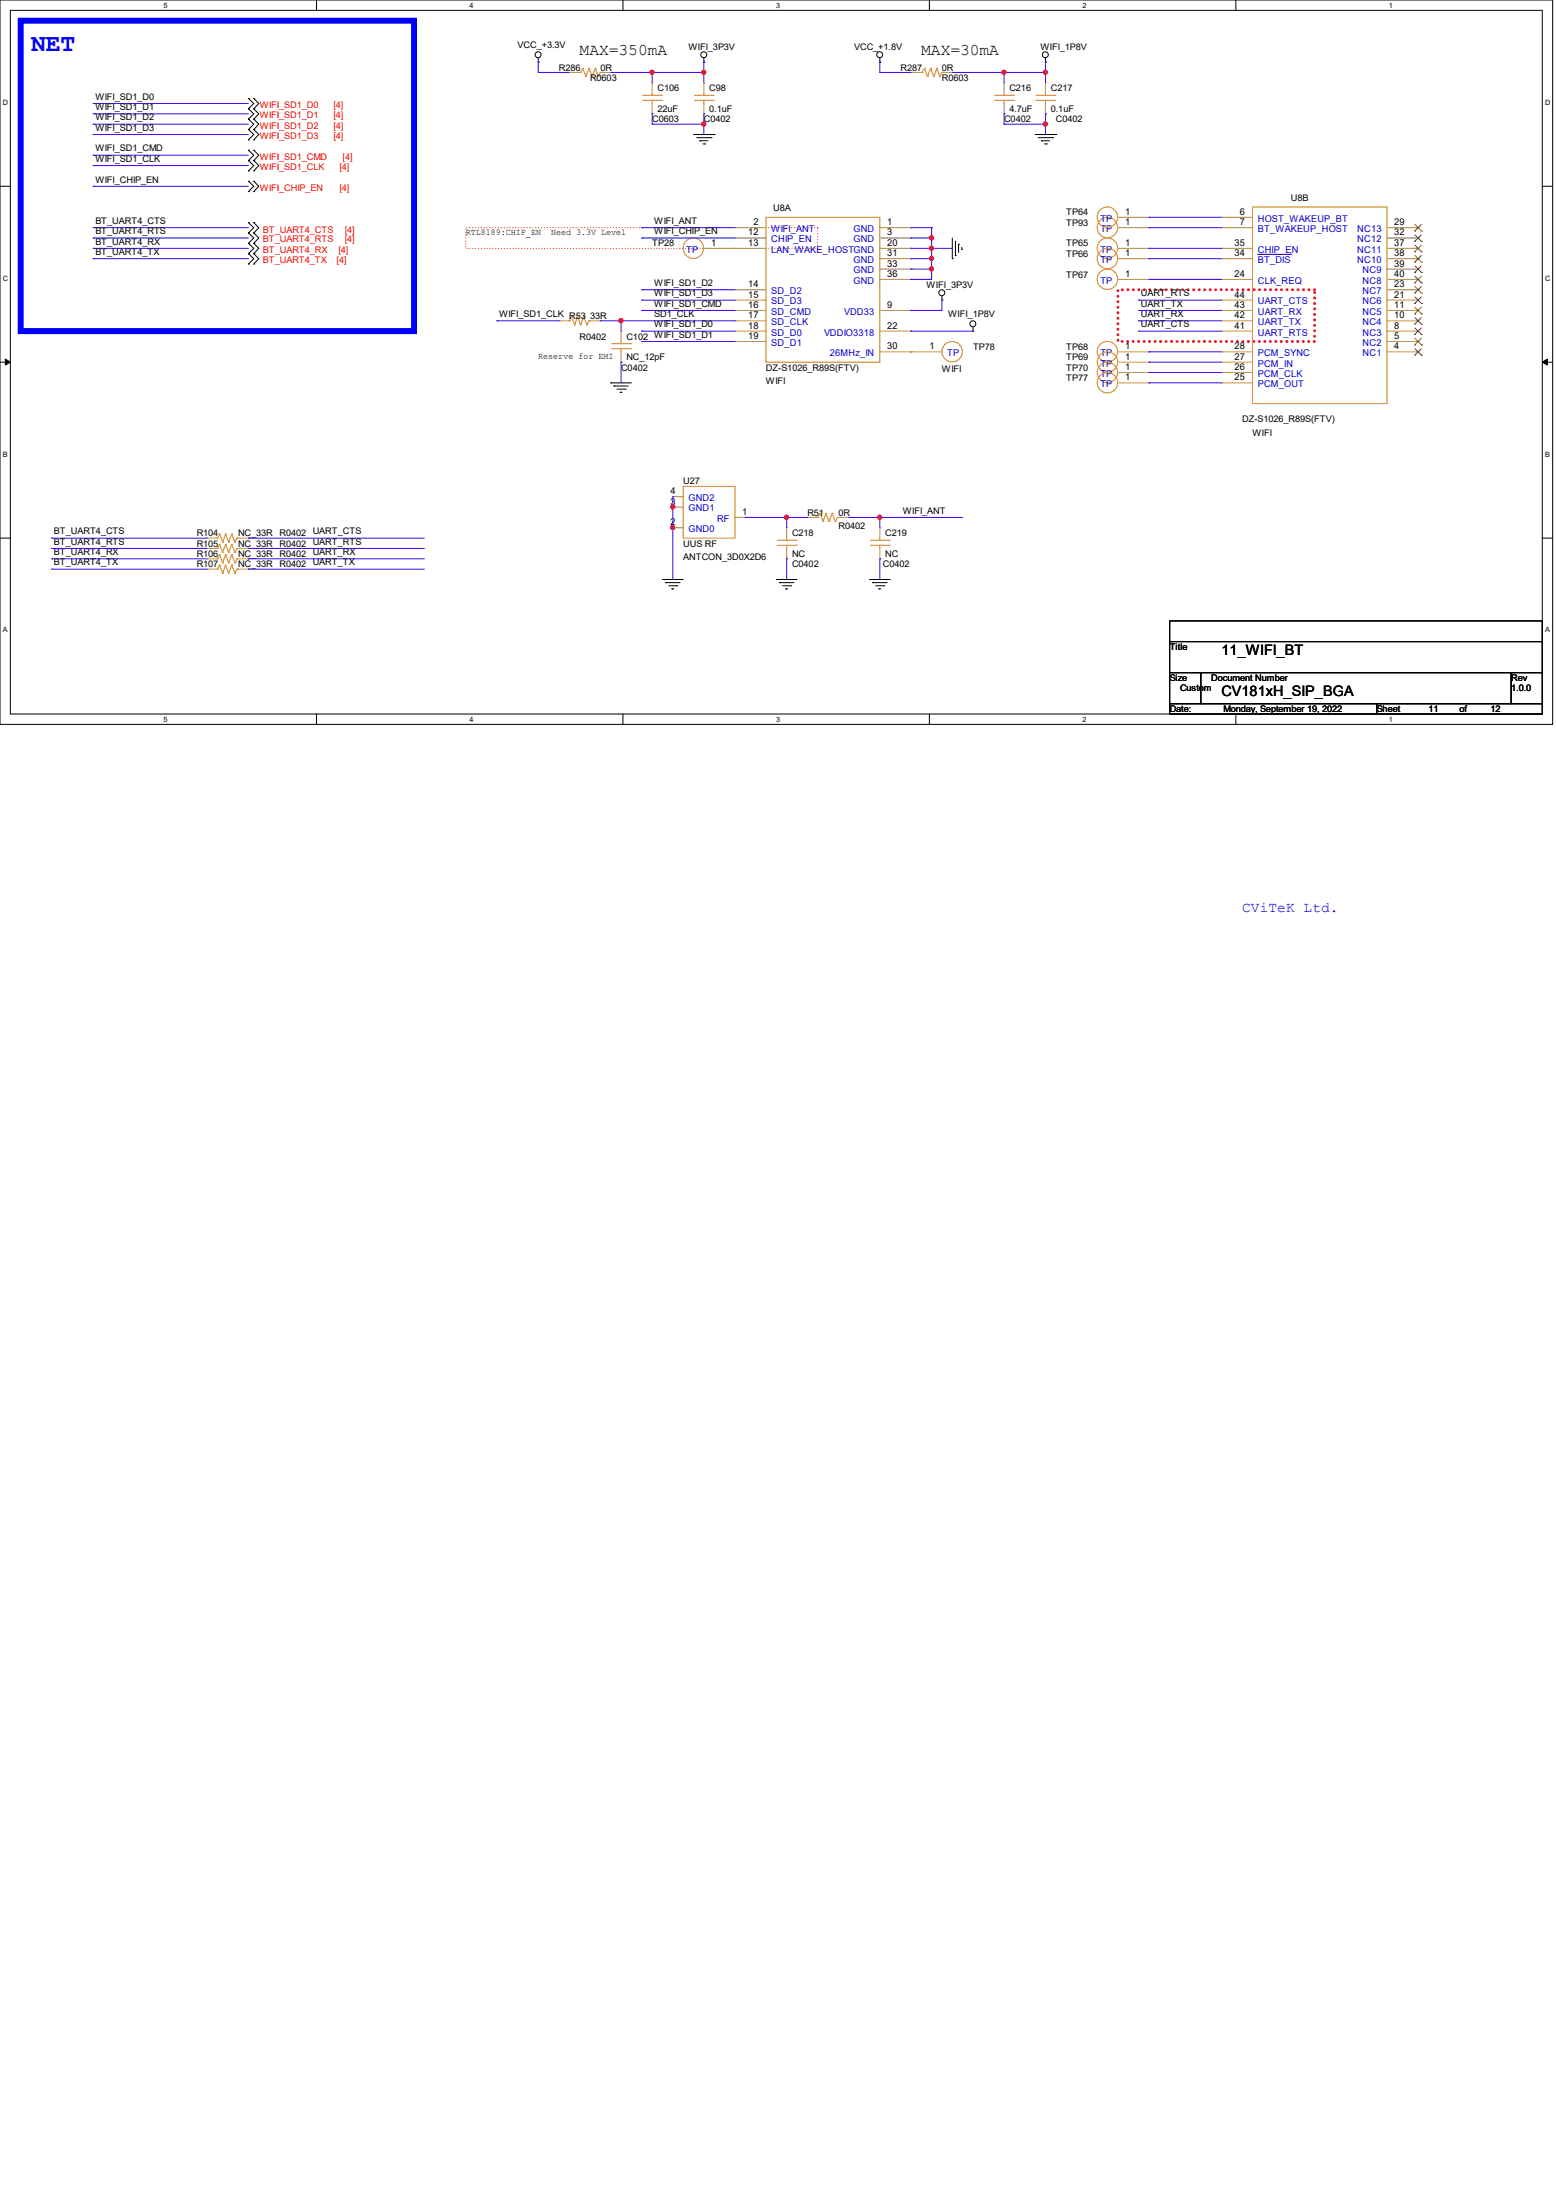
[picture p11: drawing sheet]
<svg xmlns="http://www.w3.org/2000/svg" width="210mm" height="297mm" viewBox="0 0 210 297" stroke-linecap="round" stroke-linejoin="round" font-family="sans-serif">
<g fill="none" stroke="#000" stroke-width=".13">
<path d="M0 0h209.5v97.8h-209.5zM1.4 1.4h206.8v95h-206.8zM33.5 13.3h.1M33.5 14.7h.1M33.5 16.1h.1M33.5 17.5h.1M33.5 18.9h.1M33.5 13.3l.7 .7-.7 .7M33.5 14.7l.7 .7-.7 .7M33.5 16.1l.7 .7-.7 .7M33.5 17.5l.7 .7-.7 .7M34.2 13.3h.1"/>
<path d="M34.2 14.7h.1M34.2 16.1h.1M34.2 17.5h.1M34.2 18.9h.1M34.2 13.3l.7 .7-.7 .7M34.2 14.7l.7 .7-.7 .7M34.2 16.1l.7 .7-.7 .7M34.2 17.5l.7 .7-.7 .7M42.7 0v1.4M72.6 8.4h.1M72.6 7.8v.6M84.1 0v1.4"/>
<path d="M93.6 18.2h2.8M94 18.6h2M94.4 19h.1M94.4 19h1.1M94.9 19.4h.2M95 8.4h.1M95 7.8v.6M95.1 19.4h.1M96 18.6h.1M96.4 18.2h.1M118.7 8.4h.1M118.7 7.8v.6"/>
<path d="M125.4 0v1.4M139.7 18.2h2.8M140.1 18.6h2M140.5 19h.1M140.5 19h1.1M141 19.4h.2M141.1 8.4h.1M141.1 7.8v.6M141.2 19.4h.1M142.1 18.6h.1M142.5 18.2h.1M166.8 0v1.4"/>
<path d="M0 25.1h1.4M33.5 20.3h.1M33.5 21.7h.1M33.5 23.1h.1M33.5 24.5h.1M33.5 25.9h.1M33.5 30.1h.1M33.5 31.5h.1M33.5 32.9h.1M33.5 34.2h.1M33.5 35.6h.1M33.5 20.3l.7 .7-.7 .7"/>
<path d="M33.5 21.7l.7 .7-.7 .7M33.5 24.5l.7 .6-.7 .8M33.5 30.1l.7 .6-.7 .8M33.5 31.5l.7 .6-.7 .8M33.5 32.9l.7 .6-.7 .7M33.5 34.2l.7 .7-.7 .7M34.2 20.3h.1M34.2 21.7h.1M34.2 23.1h.1M34.2 24.5h.1M34.2 25.9h.1M34.2 30.1h.1"/>
<path d="M34.2 31.5h.1M34.2 32.9h.1M34.2 34.2h.1M34.2 35.6h.1M34.2 20.3l.7 .7-.7 .7M34.2 21.7l.7 .7-.7 .7M34.2 24.5l.7 .6-.7 .8M34.2 30.1l.7 .6-.7 .8M34.2 31.5l.7 .6-.7 .8M34.2 32.9l.7 .6-.7 .7M34.2 34.2l.7 .7-.7 .7M127.1 40v.5"/>
<path d="M128.5 34.9h.1M128.5 32.1v2.8M128.9 34.5h.1M128.9 32.6v1.9M129.4 33h.1M129.4 33v1.1M129.8 33.7h.1M129.8 33.4v.3M208.2 25.1h1.3M0 48.9h1.4M.7 48.5l.7 .4-.7 .4zM82.4 51.7h.1"/>
<path d="M82.4 51.7h2.8M82.8 52.1h.1M82.8 52.1h2M83.3 52.5h1.1M83.7 53h.1M83.7 53h.2M84.4 52.5h.1M127.1 40.5h.1M131.3 44.7h.1M131.3 44.2v.5M208.2 48.9l.6-.4v.8zM208.2 48.9h1.3"/>
<path d="M0 72.6h1.4M89.4 78.2h.1M89.4 78.2h2.8M89.8 78.7h.1M89.8 78.7h2M90.3 79.1h1.1M90.7 79.5h.1M90.7 79.5h.2M91.4 79.1h.1M104.8 78.2h.1M104.8 78.2h2.8M105.2 78.7h.1"/>
<path d="M105.2 78.7h1.9M105.6 79.1h1.1M106 79.5h.1M106 79.5h.3M106.7 79.1h.1M117.3 78.2h.1M117.3 78.2h2.8M117.8 78.7h.1M117.8 78.7h1.9M118.2 79.1h1.1M118.6 79.5h.1M118.6 79.5h.3"/>
<path d="M119.3 79.1h.1M208.2 72.6h1.3M42.7 96.4v1.4M84.1 96.4v1.4M125.4 96.4v1.4M157.9 83.8h50.3v2.8h-50.3zM157.9 86.6h50.3v4.2h-50.3zM157.9 90.8h4.2v4.2h-4.2zM157.9 95h27.9v1.4h-27.9zM162.1 90.8h41.9v4.2h-41.9zM166.8 96.4v1.4M185.8 95h22.4v1.4h-22.4z"/>
<path d="M204 90.8h4.2v4.2h-4.2z"/>
<circle cx="72.6" cy="7.4" r=".4"/>
<circle cx="95" cy="7.4" r=".4"/>
<circle cx="118.7" cy="7.4" r=".4"/>
<circle cx="141.1" cy="7.4" r=".4"/>
<circle cx="127.1" cy="39.5" r=".4"/>
<circle cx="131.3" cy="43.7" r=".4"/>
</g>
<path d="M.7 48.5l.7 .4-.7 .4zM208.2 48.9l.6-.4v.8z" fill="#000"/>
<path d="M2.8 2.8h53.1v41.9h-53.1z" fill="none" stroke="#00f" stroke-width=".8"/>
<path d="M150.9 39.1h26.5v7h-26.5z" fill="none" stroke="#f00" stroke-width=".38" stroke-dasharray="0 .7"/>
<path d="M62.9 30.7h47.5v2.8h-47.5z" fill="none" stroke="#f00" stroke-width=".13" stroke-dasharray="0 .4"/>
<g fill="none" stroke="#cc8006" stroke-width=".13">
<path d="M78.2 9.8h.2M78.4 9.8h.1M78.7 9.2h.1M78.7 9.2l-.3 .6M78.7 9.2l.4 1.1M79.1 10.3h.1M79.5 9.2h.1M79.5 9.2l-.4 1.1M79.5 9.2l.4 1.1M79.9 10.3h.1M80.3 9.2h.1M80.3 9.2l-.4 1.1"/>
<path d="M80.3 9.2l.4 1.1M80.7 10.3h.1M81 9.8h.1M81 9.8l-.3 .5M86.7 13.5h2.6M86.7 12.9h2.6M88 12.9h.1M88 13.5h.1M88 12.6v.3M88 13.5v.5M89.3 13.5h.1M89.3 12.9h.1"/>
<path d="M93.7 13.5h2.6M93.7 12.9h2.6M95 12.9h.1M95 13.5h.1M95 12.6v.3M95 13.5v.5M96.3 13.5h.1M96.3 12.9h.1M124.3 9.8h.2M124.5 9.8h.1M124.8 9.2h.1M124.8 9.2l-.3 .6"/>
<path d="M124.8 9.2l.4 1.1M125.2 10.3h.1M125.6 9.2h.1M125.6 9.2l-.4 1.1M125.6 9.2l.4 1.1M126 10.3h.1M126.4 9.2h.1M126.4 9.2l-.4 1.1M126.4 9.2l.4 1.1M126.8 10.3h.1M127.1 9.8h.1M127.1 9.8l-.3 .5"/>
<path d="M134.2 13.5h2.6M134.2 12.9h2.6M135.5 12.9h.1M135.5 13.5h.1M135.5 12.6v.3M135.5 13.5v.5M136.8 13.5h.1M136.8 12.9h.1M139.8 13.5h2.6M139.8 12.9h2.6M141.1 12.9h.1M141.1 13.5h.1"/>
<path d="M141.1 12.6v.3M141.1 13.5v.5M142.4 13.5h.1M142.4 12.9h.1M103.4 29.3h15.3v19.6h-15.3zM169 27.9h18.2v26.6h-18.2zM76.8 43.3h.1M77.1 42.8h.1M77.1 42.8l.5 1.1M77.1 42.8l-.3 .5M77.6 43.9h.1M77.9 42.8h.1"/>
<path d="M77.9 42.8l.5 1.1M77.9 42.8l-.3 1.1M78.4 43.9h.1M78.8 42.8h.1M78.8 42.8l.4 1.1M78.8 42.8l-.4 1.1M79.2 43.9h.1M79.5 43.3h.1M79.5 43.3l-.3 .6M82.5 47.1h2.6M82.5 46.4h2.6M83.8 46.4h.1"/>
<path d="M83.8 47.1h.1M83.8 46.1v.3M83.8 47.1v.4M85.1 47.1h.1M85.1 46.4h.1M29.3 72.6h.1M29.3 74h.1M29.3 75.4h.1M29.3 76.8h.1M29.6 72.1h.1M29.6 73.5h.1M29.6 74.9h.1"/>
<path d="M29.6 76.3h.1M29.6 72.1l.5 1.1M29.6 72.1l-.3 .5M29.6 73.5l.5 1.1M29.6 73.5l-.3 .5M29.6 74.9l.5 1.1M29.6 74.9l-.3 .5M29.6 76.3l.5 1.1M29.6 76.3l-.3 .5M30.1 73.2h.1M30.1 74.6h.1M30.1 76h.1"/>
<path d="M30.1 77.4h.1M30.4 72.1h.1M30.4 73.5h.1M30.4 74.9h.1M30.4 76.3h.1M30.4 72.1l.5 1.1M30.4 72.1l-.3 1.1M30.4 73.5l.5 1.1M30.4 73.5l-.3 1.1M30.4 74.9l.5 1.1M30.4 74.9l-.3 1.1M30.4 76.3l.5 1.1"/>
<path d="M30.4 76.3l-.3 1.1M30.9 73.2h.1M30.9 74.6h.1M30.9 76h.1M30.9 77.4h.1M31.3 72.1h.1M31.3 73.5h.1M31.3 74.9h.1M31.3 76.3h.1M31.3 72.1l.4 1.1M31.3 72.1l-.4 1.1M31.3 73.5l.4 1.1"/>
<path d="M31.3 73.5l-.4 1.1M31.3 74.9l.4 1.1M31.3 74.9l-.4 1.1M31.3 76.3l.4 1.1M31.3 76.3l-.4 1.1M31.7 73.2h.1M31.7 74.6h.1M31.7 76h.1M31.7 77.4h.1M32 72.6h.1M32 74h.1M32 75.4h.1"/>
<path d="M32 76.8h.1M32 72.6l-.3 .6M32 74l-.3 .6M32 75.4l-.3 .6M32 76.8l-.3 .6M92.2 65.7h7v6.9h-7zM104.9 73.6h2.5M104.9 72.9h2.5M106.2 72.9h.1M106.2 73.6h.1M106.2 72.6v.3M106.2 73.6v.4"/>
<path d="M107.4 73.6h.1M107.4 72.9h.1M110.4 69.8h.1M110.7 69.3h.1M110.7 69.3l.4 1.1M110.7 69.3l-.3 .5M111.1 70.4h.1M111.5 69.3h.1M111.5 69.3l.4 1.1M111.5 69.3l-.4 1.1M111.9 70.4h.1M112.3 69.3h.1"/>
<path d="M112.3 69.3l.4 1.1M112.3 69.3l-.4 1.1M112.7 70.4h.1M113 69.8h.1M113 69.8l-.3 .6M113 69.8h.2M117.5 73.6h2.5M117.5 72.9h2.5M118.7 72.9h.1M118.7 73.6h.1M118.7 72.6v.3M118.7 73.6v.4"/>
<path d="M120 73.6h.1M120 72.9h.1"/>
<circle cx="93.6" cy="33.5" r="1.38"/>
<circle cx="149.5" cy="37.7" r="1.38"/>
<circle cx="149.5" cy="33.5" r="1.38"/>
<circle cx="149.5" cy="29.3" r="1.38"/>
<circle cx="149.5" cy="34.9" r="1.38"/>
<circle cx="149.5" cy="30.7" r="1.38"/>
<circle cx="128.5" cy="47.5" r="1.38"/>
<circle cx="149.5" cy="47.5" r="1.38"/>
<circle cx="149.5" cy="51.7" r="1.38"/>
<circle cx="149.5" cy="48.9" r="1.38"/>
<circle cx="149.5" cy="50.3" r="1.38"/>
</g>
<g fill="none" stroke="#a84" stroke-width=".13">
<path d="M76.8 9.8h.1M76.8 9.8h1.4M81 9.8h1.4M82.4 9.8h.1M88 11.2h.1M88 15.4h.1M88 11.2v1.4M88 14v1.4M95 11.2h.1M95 15.4h.1M95 11.2v1.4M95 14v1.4"/>
<path d="M122.9 9.8h.1M122.9 9.8h1.4M127.1 9.8h1.4M128.5 9.8h.1M135.5 11.2h.1M135.5 15.4h.1M135.5 11.2v1.4M135.5 14v1.4M141.1 11.2h.1M141.1 15.4h.1M141.1 11.2v1.4M141.1 14v1.4"/>
<path d="M95 33.5h8.4M99.2 33.5h.1M99.2 30.7h.1M99.2 32.1h.1M99.2 39.1h.1M99.2 30.7h4.2M99.2 39.1h4.2M99.2 32.1h4.2M118.7 30.7h4.2M118.7 37.7h4.2M118.7 32.1h4.2M118.7 34.9h4.2"/>
<path d="M118.7 33.5h4.2M118.7 36.3h4.2M122.9 30.7h.1M122.9 32.1h.1M122.9 34.9h.1M122.9 36.3h.1M122.9 37.7h.1M122.9 33.5h.1M150.9 29.3h4.2M150.9 30.7h4.2M150.9 37.7h4.2M150.9 34.9h4.2"/>
<path d="M150.9 33.5h4.2M155.1 30.7h.1M155.1 29.3h.1M155.1 33.5h.1M155.1 34.9h.1M155.1 37.7h.1M164.8 29.3h.1M164.8 30.7h.1M164.8 37.7h.1M164.8 34.9h.1M164.8 33.5h.1M164.8 29.3h4.2"/>
<path d="M164.8 30.7h4.2M164.8 37.7h4.2M164.8 34.9h4.2M164.8 33.5h4.2M187.2 30.7h4.2M187.2 39.1h4.2M187.2 37.7h4.2M187.2 32.1h4.2M187.2 34.9h4.2M187.2 33.5h4.2M187.2 36.3h4.2M191.4 39.1h.1"/>
<path d="M191.4 30.7h.1M191.4 32.1h.1M191.4 33.5h.1M191.4 34.9h.1M191.4 36.3h.1M191.4 37.7h.1M75.4 43.3h.1M75.4 43.3h1.4M79.6 43.3h1.4M81 43.3h.1M83.8 44.7h.1M83.8 48.9h.1"/>
<path d="M83.8 44.7v1.4M83.8 47.5v1.4M99.2 40.5h.1M99.2 41.9h.1M99.2 43.3h.1M99.2 44.7h.1M99.2 46.1h.1M99.2 46.1h4.2M99.2 44.7h4.2M99.2 43.3h4.2M99.2 41.9h4.2M99.2 40.5h4.2"/>
<path d="M118.7 47.5h8.4M118.7 44.7h4.2M118.7 41.9h4.2M122.9 47.5h.1M122.9 41.9h.1M122.9 44.7h.1M150.9 47.5h4.2M150.9 51.7h4.2M150.9 50.3h4.2M150.9 48.9h4.2M155.1 47.5h.1M155.1 48.9h.1"/>
<path d="M155.1 50.3h.1M155.1 51.7h.1M164.8 51.7h.1M164.8 50.3h.1M164.8 48.9h.1M164.8 47.5h.1M164.8 44.7h.1M164.8 43.3h.1M164.8 41.9h.1M164.8 40.5h.1M164.8 47.5h4.2M164.8 44.7h4.2"/>
<path d="M164.8 43.3h4.2M164.8 41.9h4.2M164.8 40.5h4.2M164.8 51.7h4.2M164.8 50.3h4.2M164.8 48.9h4.2M187.2 47.5h4.2M187.2 46.1h4.2M187.2 44.7h4.2M187.2 43.3h4.2M187.2 41.9h4.2M187.2 40.5h4.2"/>
<path d="M191.4 47.5h.1M191.4 46.1h.1M191.4 44.7h.1M191.4 43.3h.1M191.4 41.9h.1M191.4 40.5h.1M27.9 72.6h.1M27.9 74h.1M27.9 75.4h.1M27.9 76.8h.1M27.9 72.6h1.4M27.9 74h1.4"/>
<path d="M27.9 75.4h1.4M27.9 76.8h1.4M32.1 72.6h1.4M32.1 74h1.4M32.1 75.4h1.4M32.1 76.8h1.4M33.5 72.6h.1M33.5 74h.1M33.5 75.4h.1M33.5 76.8h.1M90.8 71.2h.1M90.8 68.5h.1"/>
<path d="M90.8 67.1h.1M90.8 71.2h1.4M90.8 68.5h1.4M90.8 67.1h1.4M99.2 69.8h1.4M100.6 69.8h.1M106.2 71.2h.1M106.2 75.4h.1M106.2 71.2v1.4M106.2 74v1.4M109 69.8h.1M109 69.8h1.4"/>
<path d="M113.2 69.8h1.4M114.6 69.8h.1M118.7 71.2h.1M118.7 75.4h.1M118.7 71.2v1.4M118.7 74v1.4"/>
</g>
<g fill="none" stroke="#804000" stroke-width=".13">
<path d="M190.9 39.6h.1M190.9 31.2h.1M190.9 32.6h.1M190.9 34h.1M190.9 35.4h.1M190.9 36.8h.1M190.9 38.2h.1M191 38.7l.9 .9M191 30.3l.9 .9M191 31.7l.9 .9M191 33.1l.9 .9M191 34.5l.9 .9"/>
<path d="M191 35.9l.9 .9M191 37.3l.9 .9M191.8 38.7l-.9 .9M191.8 30.3l-.9 .9M191.8 31.7l-.9 .9M191.8 33.1l-.9 .9M191.8 34.5l-.9 .9M191.8 35.9l-.9 .9M191.8 37.3l-.9 .9M191.9 39.6h.1M191.9 31.2h.1M191.9 32.6h.1"/>
<path d="M191.9 34h.1M191.9 35.4h.1M191.9 36.8h.1M191.9 38.2h.1M190.9 48h.1M190.9 46.6h.1M190.9 45.2h.1M190.9 43.8h.1M190.9 42.4h.1M190.9 41h.1M191 47.1l.9 .9M191 45.7l.9 .9"/>
<path d="M191 44.3l.9 .9M191 42.9l.9 .9M191 41.5l.9 .9M191 40.1l.9 .9M191.8 47.1l-.9 .9M191.8 45.7l-.9 .9M191.8 44.3l-.9 .9M191.8 42.9l-.9 .9M191.8 41.5l-.9 .9M191.8 40.1l-.9 .9M191.9 48h.1M191.9 46.6h.1"/>
<path d="M191.9 45.2h.1M191.9 43.8h.1M191.9 42.4h.1M191.9 41h.1"/>
</g>
<path d="M169.8 34.3h4.4M174.2 34.3h.1" fill="none" stroke="#00c" stroke-width=".13"/>
<path d="M72.6 9.8h.1M72.6 9.8h4.2M82.4 9.8h5.6M88 9.8h.1M95 8.4h.1M95 8.4v1.4" fill="none" stroke="#4200ff" stroke-width=".13"/>
<circle cx="88" cy="9.8" r=".28" fill="#f00"/>
<circle cx="88" cy="9.8" r=".28" fill="none" stroke="#f00" stroke-width=".13"/>
<path d="M88 9.8h.1M88 9.8h7M95 9.8h.1M95 9.8v1.4" fill="none" stroke="#4200ff" stroke-width=".13"/>
<circle cx="95" cy="9.8" r=".28" fill="#f00"/>
<circle cx="95" cy="9.8" r=".28" fill="none" stroke="#f00" stroke-width=".13"/>
<path d="M88 15.4h.1M88 16.8h.1M88 15.4v1.4M88 16.8h7M95 15.4h.1M95 16.8h.1M95 15.4v2.8" fill="none" stroke="#4200ff" stroke-width=".13"/>
<circle cx="95" cy="16.7" r=".28" fill="#f00"/>
<circle cx="95" cy="16.7" r=".28" fill="none" stroke="#f00" stroke-width=".13"/>
<path d="M122.9 30.7h.1M122.9 32.1h.1M122.9 30.7h2.8M125.7 30.7h.1M125.7 30.7v1.4h-2.8" fill="none" stroke="#4200ff" stroke-width=".13"/>
<circle cx="125.7" cy="32.1" r=".28" fill="#f00"/>
<circle cx="125.7" cy="32.1" r=".28" fill="none" stroke="#f00" stroke-width=".13"/>
<path d="M122.9 37.7h.1M122.9 36.3h.1M122.9 36.3h2.8M125.7 32.1h.1M125.7 36.3h.1M125.7 32.1v1.4M125.7 36.3v1.4h-2.8" fill="none" stroke="#4200ff" stroke-width=".13"/>
<circle cx="125.7" cy="36.3" r=".28" fill="#f00"/>
<circle cx="125.7" cy="36.3" r=".28" fill="none" stroke="#f00" stroke-width=".13"/>
<path d="M122.9 34.9h.1M122.9 34.9h2.8M125.7 34.9h.1M125.7 34.9v1.4" fill="none" stroke="#4200ff" stroke-width=".13"/>
<circle cx="125.7" cy="34.9" r=".28" fill="#f00"/>
<circle cx="125.7" cy="34.9" r=".28" fill="none" stroke="#f00" stroke-width=".13"/>
<path d="M122.9 33.5h.1M122.9 33.5h2.8" fill="none" stroke="#4200ff" stroke-width=".13"/>
<circle cx="125.7" cy="33.5" r=".28" fill="#f00"/>
<circle cx="125.7" cy="33.5" r=".28" fill="none" stroke="#f00" stroke-width=".13"/>
<path d="M141.1 8.4h.1M141.1 8.4v1.4M125.7 33.5h.1M125.7 33.5v1.4" fill="none" stroke="#4200ff" stroke-width=".13"/>
<circle cx="141.1" cy="9.8" r=".28" fill="#f00"/>
<circle cx="141.1" cy="9.8" r=".28" fill="none" stroke="#f00" stroke-width=".13"/>
<path d="M118.7 8.4h.1M118.7 9.8h.1M118.7 8.4v1.4M118.7 9.8h4.2M135.5 9.8h.1M135.5 15.4h.1M135.5 9.8h5.6M135.5 15.4v1.4M141.1 15.4h.1M141.1 15.4v1.4M122.9 44.7h.1M122.9 44.7h8.4" fill="none" stroke="#4200ff" stroke-width=".13"/>
<circle cx="141.1" cy="16.7" r=".28" fill="#f00"/>
<circle cx="141.1" cy="16.7" r=".28" fill="none" stroke="#f00" stroke-width=".13"/>
<path d="M128.5 9.8h7M135.5 16.8h.1M135.5 9.8h.1M135.5 16.8h5.6M141.1 16.8h.1M141.1 16.8v1.4" fill="none" stroke="#4200ff" stroke-width=".13"/>
<circle cx="135.5" cy="9.8" r=".28" fill="#f00"/>
<circle cx="135.5" cy="9.8" r=".28" fill="none" stroke="#f00" stroke-width=".13"/>
<path d="M100.6 69.8h.1M100.6 69.8h5.6" fill="none" stroke="#4200ff" stroke-width=".13"/>
<circle cx="106.2" cy="69.8" r=".28" fill="#f00"/>
<circle cx="106.2" cy="69.8" r=".28" fill="none" stroke="#f00" stroke-width=".13"/>
<path d="M90.8 71.2h.1M90.8 71.2v7" fill="none" stroke="#4200ff" stroke-width=".13"/>
<circle cx="90.8" cy="71.2" r=".28" fill="#f00"/>
<circle cx="90.8" cy="71.2" r=".28" fill="none" stroke="#f00" stroke-width=".13"/>
<path d="M86.6 30.7h.1M86.6 30.7h12.6M118.7 69.8h.1M118.7 69.8h11.2" fill="none" stroke="#4200ff" stroke-width=".13"/>
<circle cx="118.7" cy="69.8" r=".28" fill="#f00"/>
<circle cx="118.7" cy="69.8" r=".28" fill="none" stroke="#f00" stroke-width=".13"/>
<path d="M90.8 68.5h.1M90.8 68.5v2.7M106.2 69.8h.1M106.2 75.4h.1M106.2 69.8v1.4M106.2 75.4v2.8M106.2 69.8h2.8M114.6 69.8h4.1M118.7 75.4h.1M118.7 69.8h.1M118.7 69.8v1.4M118.7 75.4v2.8" fill="none" stroke="#4200ff" stroke-width=".13"/>
<circle cx="90.8" cy="68.4" r=".28" fill="#f00"/>
<circle cx="90.8" cy="68.4" r=".28" fill="none" stroke="#f00" stroke-width=".13"/>
<g fill="none" stroke="#4200ff" stroke-width=".13">
<path d="M86.6 32.1h.1M86.6 39.1h.1M86.6 32.1h12.6M86.6 39.1h12.6M83.8 43.3h.1M83.8 43.3h15.4M86.6 40.5h.1M86.6 41.9h.1M86.6 41.9h12.6M86.6 40.5h12.6M122.9 41.9h.1M122.9 41.9h4.2"/>
<path d="M90.8 67.1h.1M90.8 67.1v1.4"/>
</g>
<circle cx="83.8" cy="43.3" r=".28" fill="#f00"/>
<circle cx="83.8" cy="43.3" r=".28" fill="none" stroke="#f00" stroke-width=".13"/>
<g fill="none" stroke="#4200ff" stroke-width=".13">
<path d="M12.6 14h.1M12.6 15.4h.1M12.6 16.8h.1M12.6 18.2h.1M12.6 14h20.9M12.6 15.4h20.9M12.6 16.8h20.9M12.6 18.2h20.9M72.6 8.4h.1M72.6 8.4v1.4M88 9.8h.1M88 9.8v1.4"/>
<path d="M135.5 9.8h.1M135.5 9.8v1.4M141.1 9.8h.1M141.1 9.8v1.4M12.6 21h.1M12.6 22.4h.1M12.6 25.1h.1M12.6 30.7h.1M12.6 32.1h.1M12.6 33.5h.1M12.6 34.9h.1M12.6 33.5h20.9"/>
<path d="M12.6 34.9h20.9M12.6 30.7h20.9M12.6 21h20.9M12.6 22.4h20.9M12.6 25.1h20.9M12.6 32.1h20.9M125.7 33.5h.1M125.7 33.5h2.8M155.1 29.3h.1M155.1 33.5h.1M155.1 34.9h.1M155.1 37.7h.1"/>
<path d="M155.1 30.7h.1M155.1 33.5h9.7M155.1 29.3h9.7M155.1 34.9h9.7M155.1 37.7h9.7M155.1 30.7h9.7M67.1 43.3h.1M67.1 43.3h8.3M81 43.3h2.8M83.8 43.3h.1M83.8 48.9h.1M83.8 43.3v1.4"/>
<path d="M83.8 48.9v2.8M86.6 44.7h.1M86.6 46.1h.1M86.6 44.7h12.6M86.6 46.1h12.6M127.1 40.5h.1M127.1 40.5v1.4M153.7 40.5h.1M153.7 41.9h.1M153.7 43.3h.1M153.7 44.7h.1M153.7 44.7h11.1"/>
<path d="M153.7 40.5h11.1M153.7 41.9h11.1M153.7 43.3h11.1M155.1 47.5h.1M155.1 48.9h.1M155.1 50.3h.1M155.1 51.7h.1M155.1 47.5h9.7M155.1 48.9h9.7M155.1 50.3h9.7M155.1 51.7h9.7M7 75.4h.1"/>
<path d="M7 76.8h.1M7 72.6h.1M7 74h.1M7 72.6h20.9M7 74h20.9M7 75.4h20.9M7 76.8h20.9M33.5 72.6h.1M33.5 74h.1M33.5 75.4h.1M33.5 76.8h.1M33.5 72.6h23.8"/>
<path d="M33.5 74h23.8M33.5 75.4h23.8M33.5 76.8h23.8"/>
</g>
<circle cx="88" cy="9.8" r=".28" fill="#f00"/>
<circle cx="88" cy="9.8" r=".28" fill="none" stroke="#f00" stroke-width=".13"/>
<circle cx="95" cy="9.8" r=".28" fill="#f00"/>
<circle cx="95" cy="9.8" r=".28" fill="none" stroke="#f00" stroke-width=".13"/>
<circle cx="95" cy="16.7" r=".28" fill="#f00"/>
<circle cx="95" cy="16.7" r=".28" fill="none" stroke="#f00" stroke-width=".13"/>
<circle cx="125.7" cy="32.1" r=".28" fill="#f00"/>
<circle cx="125.7" cy="32.1" r=".28" fill="none" stroke="#f00" stroke-width=".13"/>
<circle cx="125.7" cy="36.3" r=".28" fill="#f00"/>
<circle cx="125.7" cy="36.3" r=".28" fill="none" stroke="#f00" stroke-width=".13"/>
<circle cx="125.7" cy="34.9" r=".28" fill="#f00"/>
<circle cx="125.7" cy="34.9" r=".28" fill="none" stroke="#f00" stroke-width=".13"/>
<circle cx="125.7" cy="33.5" r=".28" fill="#f00"/>
<circle cx="125.7" cy="33.5" r=".28" fill="none" stroke="#f00" stroke-width=".13"/>
<circle cx="141.1" cy="9.8" r=".28" fill="#f00"/>
<circle cx="141.1" cy="9.8" r=".28" fill="none" stroke="#f00" stroke-width=".13"/>
<circle cx="141.1" cy="16.7" r=".28" fill="#f00"/>
<circle cx="141.1" cy="16.7" r=".28" fill="none" stroke="#f00" stroke-width=".13"/>
<circle cx="135.5" cy="9.8" r=".28" fill="#f00"/>
<circle cx="135.5" cy="9.8" r=".28" fill="none" stroke="#f00" stroke-width=".13"/>
<circle cx="106.2" cy="69.8" r=".28" fill="#f00"/>
<circle cx="106.2" cy="69.8" r=".28" fill="none" stroke="#f00" stroke-width=".13"/>
<circle cx="90.8" cy="71.2" r=".28" fill="#f00"/>
<circle cx="90.8" cy="71.2" r=".28" fill="none" stroke="#f00" stroke-width=".13"/>
<circle cx="118.7" cy="69.8" r=".28" fill="#f00"/>
<circle cx="118.7" cy="69.8" r=".28" fill="none" stroke="#f00" stroke-width=".13"/>
<circle cx="90.8" cy="68.4" r=".28" fill="#f00"/>
<circle cx="90.8" cy="68.4" r=".28" fill="none" stroke="#f00" stroke-width=".13"/>
<circle cx="83.8" cy="43.3" r=".28" fill="#f00"/>
<circle cx="83.8" cy="43.3" r=".28" fill="none" stroke="#f00" stroke-width=".13"/>
<text font-size="3.3" fill="#00f" x="4.2" y="6.9">NET</text>
<g font-size="2.2">
<text x="78.2" y="7.4">MAX=350mA</text>
<text x="124.3" y="7.4">MAX=30mA</text>
</g>
<g font-size="1.9">
<text x="164.8" y="88.4">11_WIFI_BT</text>
<text x="164.8" y="94">CV181xH_SIP_BGA</text>
</g>
<text font-size="1.9" fill="#00f" x="167.6" y="123.1">CViTeK Ltd.</text>
<g font-size="1.3" fill="#00c">
<text x="148.5" y="29.9">TP</text>
<text x="169.8" y="29.9">HOST_WAKEUP_BT</text>
<text x="92.6" y="34.1">TP</text>
<text x="104.1" y="31.3">WIFI_ANT</text>
<text x="104.1" y="32.7">CHIP_EN</text>
<text x="104.1" y="34.1">LAN_WAKE_HOSTGND</text>
<text x="115.2" y="31.3">GND</text>
<text x="115.2" y="32.7">GND</text>
<text x="115.2" y="35.5">GND</text>
<text x="148.5" y="31.3">TP</text>
<text x="148.5" y="34.1">TP</text>
<text x="148.5" y="35.5">TP</text>
<text x="169.8" y="31.3">BT_WAKEUP_HOST</text>
<text x="169.8" y="35.5">BT_DIS</text>
<text x="169.8" y="34.1">CHIP_EN</text>
<text x="183.2" y="31.3">NC13</text>
<text x="183.2" y="32.7">NC12</text>
<text x="183.2" y="34.1">NC11</text>
<text x="183.2" y="35.5">NC10</text>
<text x="104.1" y="39.7">SD_D2</text>
<text x="104.1" y="41.1">SD_D3</text>
<text x="115.2" y="36.9">GND</text>
<text x="115.2" y="38.3">GND</text>
<text x="148.5" y="38.3">TP</text>
<text x="169.8" y="38.3">CLK_REQ</text>
<text x="169.8" y="41.1">UART_CTS</text>
<text x="183.9" y="41.1">NC6</text>
<text x="183.9" y="39.7">NC7</text>
<text x="183.9" y="36.9">NC9</text>
<text x="183.9" y="38.3">NC8</text>
<text x="104.1" y="42.5">SD_CMD</text>
<text x="104.1" y="43.9">SD_CLK</text>
<text x="104.1" y="45.3">SD_D0</text>
<text x="104.1" y="46.7">SD_D1</text>
<text x="111.2" y="45.3">VDDIO3318</text>
<text x="113.9" y="42.5">VDD33</text>
<text x="169.8" y="45.3">UART_RTS</text>
<text x="169.8" y="43.9">UART_TX</text>
<text x="169.8" y="42.5">UART_RX</text>
<text x="183.9" y="46.7">NC2</text>
<text x="183.9" y="45.3">NC3</text>
<text x="183.9" y="43.9">NC4</text>
<text x="183.9" y="42.5">NC5</text>
<text x="112" y="48.1">26MHz_IN</text>
<text x="127.8" y="48.1">TP</text>
<text x="148.5" y="48.1">TP</text>
<text x="148.5" y="49.5">TP</text>
<text x="148.5" y="50.9">TP</text>
<text x="148.5" y="52.3">TP</text>
<text x="169.8" y="52.3">PCM_OUT</text>
<text x="169.8" y="50.9">PCM_CLK</text>
<text x="169.8" y="49.5">PCM_IN</text>
<text x="169.8" y="48.1">PCM_SYNC</text>
<text x="183.9" y="48.1">NC1</text>
<text x="92.9" y="71.8">GND0</text>
<text x="92.9" y="69">GND1</text>
<text x="92.9" y="67.6">GND2</text>
<text x="96.8" y="70.4">RF</text>
</g>
<g font-size="1.3">
<text x="151.8" y="29">1</text>
<text x="167.3" y="29">6</text>
<text x="96" y="33.2">1</text>
<text x="101" y="31.8">12</text>
<text x="101" y="33.2">13</text>
<text x="101.7" y="30.4">2</text>
<text x="119.7" y="30.4">1</text>
<text x="119.7" y="31.8">3</text>
<text x="119.7" y="34.6">31</text>
<text x="119.7" y="36">33</text>
<text x="119.7" y="33.2">20</text>
<text x="151.8" y="30.4">1</text>
<text x="151.8" y="33.2">1</text>
<text x="151.8" y="34.6">1</text>
<text x="166.6" y="34.6">34</text>
<text x="166.6" y="33.2">35</text>
<text x="167.3" y="30.4">7</text>
<text x="188.2" y="30.4">29</text>
<text x="188.2" y="31.8">32</text>
<text x="188.2" y="33.2">37</text>
<text x="188.2" y="34.6">38</text>
<text x="188.2" y="36">39</text>
<text x="101" y="38.8">14</text>
<text x="101" y="40.2">15</text>
<text x="101" y="41.6">16</text>
<text x="119.7" y="41.6">9</text>
<text x="119.7" y="37.4">36</text>
<text x="151.8" y="37.4">1</text>
<text x="166.6" y="37.4">24</text>
<text x="166.6" y="41.6">43</text>
<text x="166.6" y="40.2">44</text>
<text x="188.2" y="41.6">11</text>
<text x="188.2" y="40.2">21</text>
<text x="188.2" y="38.8">23</text>
<text x="188.2" y="37.4">40</text>
<text x="101" y="43">17</text>
<text x="101" y="44.4">18</text>
<text x="101" y="45.8">19</text>
<text x="119.7" y="44.4">22</text>
<text x="119.7" y="47.2">30</text>
<text x="125.4" y="47.2">1</text>
<text x="151.8" y="47.2">1</text>
<text x="166.6" y="47.2">28</text>
<text x="166.6" y="44.4">41</text>
<text x="166.6" y="43">42</text>
<text x="188.2" y="47.2">4</text>
<text x="188.2" y="45.8">5</text>
<text x="188.2" y="44.4">8</text>
<text x="188.2" y="43">10</text>
<text x="151.8" y="48.6">1</text>
<text x="151.8" y="50">1</text>
<text x="151.8" y="51.4">1</text>
<text x="166.6" y="51.4">25</text>
<text x="166.6" y="50">26</text>
<text x="166.6" y="48.6">27</text>
<text x="90.5" y="70.9">2</text>
<text x="90.5" y="68.1">3</text>
<text x="90.5" y="66.7">4</text>
<text x="100.2" y="69.5">1</text>
</g>
<g font-size="1.2">
<text x="69.8" y="6.4">VCC_+3.3V</text>
<text x="75.4" y="9.5">R286</text>
<text x="79.6" y="10.9">R0603</text>
<text x="81" y="9.5">0R</text>
<text x="92.9" y="6.7">WIFI_3P3V</text>
<text x="115.3" y="6.7">VCC_+1.8V</text>
<text x="121.5" y="9.5">R287</text>
<text x="127.1" y="9.5">0R</text>
<text x="127.1" y="10.9">R0603</text>
<text x="140.4" y="6.7">WIFI_1P8V</text>
<text x="12.9" y="13.5">WIFI_SD1_D0</text>
<text x="12.9" y="14.9">WIFI_SD1_D1</text>
<text x="12.9" y="16.3">WIFI_SD1_D2</text>
<text x="12.9" y="17.7">WIFI_SD1_D3</text>
<text x="88" y="16.5">C0603</text>
<text x="88.7" y="12.3">C106</text>
<text x="88.7" y="15.1">22uF</text>
<text x="95" y="16.5">C0402</text>
<text x="95.7" y="12.3">C98</text>
<text x="95.7" y="15.1">0.1uF</text>
<text x="135.5" y="16.5">C0402</text>
<text x="136.2" y="12.3">C216</text>
<text x="136.2" y="15.1">4.7uF</text>
<text x="141.8" y="12.3">C217</text>
<text x="141.8" y="15.1">0.1uF</text>
<text x="142.5" y="16.5">C0402</text>
<text x="12.9" y="20.4">WIFI_SD1_CMD</text>
<text x="12.9" y="21.8">WIFI_SD1_CLK</text>
<text x="12.9" y="24.6">WIFI_CHIP_EN</text>
<text x="104.4" y="28.5">U8A</text>
<text x="143.9" y="29.1">TP64</text>
<text x="174.2" y="27.1">U8B</text>
<text x="12.9" y="30.2">BT_UART4_CTS</text>
<text x="12.9" y="31.6">BT_UART4_RTS</text>
<text x="12.9" y="33">BT_UART4_RX</text>
<text x="12.9" y="34.4">BT_UART4_TX</text>
<text x="62.9" y="31.8">RTL8189:CHIP_EN</text>
<text x="74.4" y="31.8">Need 3.3V Level</text>
<text x="88" y="33.3">TP28</text>
<text x="88.3" y="30.2">WIFI_ANT</text>
<text x="88.3" y="31.6">WIFI_CHIP_EN</text>
<text x="143.9" y="30.5">TP93</text>
<text x="143.9" y="33.3">TP65</text>
<text x="143.9" y="34.7">TP66</text>
<text x="88.3" y="38.6">WIFI_SD1_D2</text>
<text x="88.3" y="40">WIFI_SD1_D3</text>
<text x="88.3" y="41.4">WIFI_SD1_CMD</text>
<text x="125.1" y="38.9">WIFI_3P3V</text>
<text x="143.9" y="37.5">TP67</text>
<text x="154" y="40">UART_RTS</text>
<text x="154" y="41.4">UART_TX</text>
<text x="67.4" y="42.8">WIFI_SD1_CLK R53</text>
<text x="78.2" y="45.8">R0402</text>
<text x="79.6" y="43.1">33R</text>
<text x="84.5" y="45.8">C102 WIFI_SD1_D1</text>
<text x="88.3" y="42.8">SD1_CLK</text>
<text x="88.3" y="44.2">WIFI_SD1_D0</text>
<text x="128" y="42.8">WIFI_1P8V</text>
<text x="131.3" y="47.2">TP78</text>
<text x="143.9" y="47.2">TP68</text>
<text x="154" y="42.8">UART_RX</text>
<text x="154" y="44.2">UART_CTS</text>
<text x="72.6" y="48.5">Reserve for EMI</text>
<text x="83.8" y="50">C0402</text>
<text x="84.5" y="48.6">NC_12pF</text>
<text x="103.4" y="50">DZ-S1026_R89S(FTV)</text>
<text x="103.4" y="51.9">WIFI</text>
<text x="127.1" y="50.2">WIFI</text>
<text x="143.9" y="48.6">TP69</text>
<text x="143.9" y="50">TP70</text>
<text x="143.9" y="51.4">TP77</text>
<text x="167.6" y="57">DZ-S1026_R89S(FTV)</text>
<text x="169" y="58.8">WIFI</text>
<text x="92.2" y="65.4">U27</text>
<text x="109" y="69.6">R51</text>
<text x="113.2" y="69.6">0R</text>
<text x="113.2" y="71.4">R0402</text>
<text x="121.8" y="69.3">WIFI_ANT</text>
<text x="7.3" y="74.9">BT_UART4_RX</text>
<text x="7.3" y="76.3">BT_UART4_TX</text>
<text x="7.3" y="72.1">BT_UART4_CTS</text>
<text x="7.3" y="73.5">BT_UART4_RTS</text>
<text x="26.5" y="72.4">R104</text>
<text x="26.5" y="73.8">R105</text>
<text x="26.5" y="75.2">R106</text>
<text x="26.5" y="76.6">R107</text>
<text x="32.1" y="72.4">NC_33R</text>
<text x="32.1" y="73.8">NC_33R</text>
<text x="32.1" y="75.2">NC_33R</text>
<text x="32.1" y="76.6">NC_33R</text>
<text x="37.7" y="72.4">R0402</text>
<text x="37.7" y="73.8">R0402</text>
<text x="37.7" y="75.2">R0402</text>
<text x="37.7" y="76.6">R0402</text>
<text x="42.2" y="72.1">UART_CTS</text>
<text x="42.2" y="73.5">UART_RTS</text>
<text x="42.2" y="74.9">UART_RX</text>
<text x="42.2" y="76.3">UART_TX</text>
<text x="92.2" y="73.8">UUS RF</text>
<text x="92.2" y="75.6">ANTCON_3D0X2D6</text>
<text x="106.9" y="72.4">C218</text>
<text x="106.9" y="75.2">NC</text>
<text x="106.9" y="76.6">C0402</text>
<text x="119.2" y="76.6">C0402</text>
<text x="119.5" y="72.4">C219</text>
<text x="119.5" y="75.2">NC</text>
<text x="157.9" y="87.8">Title</text>
<text x="157.9" y="91.9">Size</text>
<text x="159.3" y="93.3">Custom</text>
<text x="163.4" y="91.9">Document Number</text>
<text x="204" y="91.9">Rev</text>
<text x="204" y="93.3">1.0.0</text>
<text x="157.9" y="96.1">Date:</text>
<text x="165.1" y="96.1">Monday, September 19, 2022</text>
<text x="185.8" y="96.1">Sheet</text>
<text x="192.8" y="96.1">11</text>
<text x="197" y="96.1">of</text>
<text x="201.2" y="96.1">12</text>
</g>
<g font-size="1.2" fill="#f00">
<text x="35.1" y="14.6">WIFI_SD1_D0</text>
<text x="35.1" y="16">WIFI_SD1_D1</text>
<text x="35.1" y="17.4">WIFI_SD1_D2</text>
<text x="45" y="14.6">[4]</text>
<text x="45" y="16">[4]</text>
<text x="45" y="17.4">[4]</text>
<text x="35.1" y="18.8">WIFI_SD1_D3</text>
<text x="35.1" y="21.5">WIFI_SD1_CMD</text>
<text x="35.1" y="22.9">WIFI_SD1_CLK</text>
<text x="45" y="18.8">[4]</text>
<text x="45.8" y="22.9">[4]</text>
<text x="46.2" y="21.5">[4]</text>
<text x="35.1" y="25.7">WIFI_CHIP_EN</text>
<text x="45.8" y="25.7">[4]</text>
<text x="35.5" y="31.5">BT_UART4_CTS</text>
<text x="35.5" y="32.7">BT_UART4_RTS</text>
<text x="35.5" y="34.1">BT_UART4_RX</text>
<text x="35.5" y="35.5">BT_UART4_TX</text>
<text x="45.4" y="35.5">[4]</text>
<text x="45.7" y="34.1">[4]</text>
<text x="46.5" y="31.5">[4]</text>
<text x="46.5" y="32.7">[4]</text>
</g>
<g font-size="1">
<text x="22.1" y="1.1">5</text>
<text x="63.4" y="1.1">4</text>
<text x="104.7" y="1.1">3</text>
<text x="146.1" y="1.1">2</text>
<text x="187.5" y="1.1">1</text>
<text x=".4" y="14.1">D</text>
<text x="208.5" y="14.1">D</text>
<text x=".4" y="37.9">C</text>
<text x="208.5" y="37.9">C</text>
<text x=".4" y="61.6">B</text>
<text x="208.5" y="61.6">B</text>
<text x=".4" y="85.4">A</text>
<text x="208.5" y="85.4">A</text>
<text x="22.1" y="97.5">5</text>
<text x="63.4" y="97.5">4</text>
<text x="104.7" y="97.5">3</text>
<text x="146.1" y="97.5">2</text>
<text x="187.5" y="97.5">1</text>
</g>
</svg>
